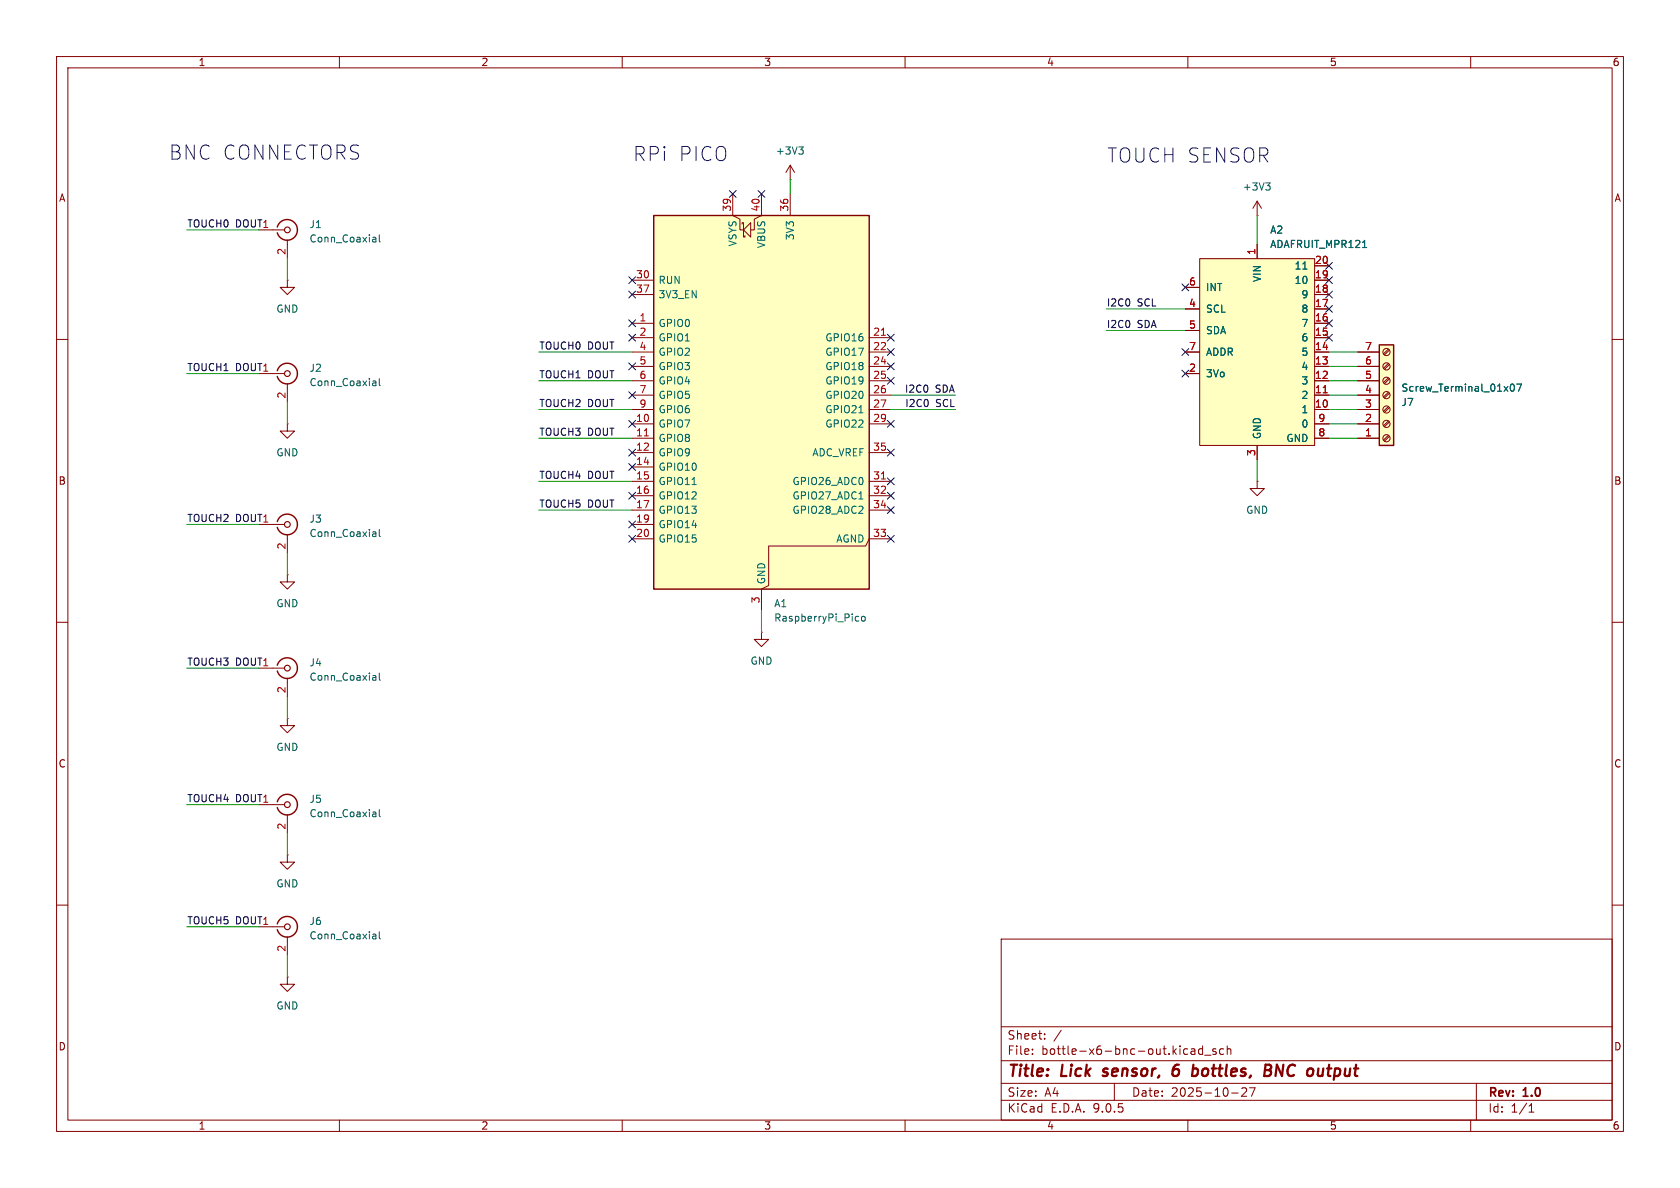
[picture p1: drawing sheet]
<svg xmlns="http://www.w3.org/2000/svg" width="297mm" height="210mm" viewBox="0 0 297 210" stroke-linecap="round" stroke-linejoin="round" font-family="sans-serif">
<g fill="none" stroke="#840000" stroke-width=".18">
<path d="M10 10h277v190h-277zM12 12h273v186h-273zM60 10v2M110 10v2M160 10v2M210 10v2M260 10v2M10 60h2M285 60h2M10 110h2M285 110h2M50.8 127v1.3h1.3l-1.3 1.2-1.3-1.2h1.3"/>
<path d="M50.8 127h.1M10 160h2M177 166h108v32h-108zM285 160h2M60 198v2M110 198v2M160 198v2M177 194.5h108M177 191.5h108M177 187.5h108M177 181.5h108M182.5 186.3v.1"/>
<path d="M182.5 185.5v.1M184.7 183.6v.1M184.7 182.8v.1M187.6 182.1l-1.3 2M197 191.5v3M210 198v2M210.6 185.5h.6v.9M211.2 185.8h-.5a.29 .29 0 0 0-.2 .3 .29 .29 0 0 0 .2 .3l.5-.1M212.6 185.5l-.4-.1-.3 .3v.4l.1 .2h.6M212.6 184.9v1.5M213 186.5h1.1M215 185.5l-.4-.1-.2 .2 .1 .2 .5 .2v.3h-.6"/>
<path d="M216.3 185.5l-.4-.1-.3 .3v.4l.1 .2h.6M217 185.5l.2-.1 .3 .1 .1 .9M217 184.9v1.5M217.7 193.2h1.2M219.7 192.3l-.2 .1M220.1 192.3l.3 .3-.1 .3-.8 .9h.9M221.9 192.3l-.7 1.5M260 198v2M261 191.5v6.5M270.3 196.6h.9M270.3 195.5l.4-.4v1.5"/>
</g>
<path d="M194.9 190.1l.2 .1M195.2 189l-.2 .3 .1 .1M208.3 189.1a.66 .66 0 0 0-1 .3M208.4 188.2a.91 .91 0 0 0-1.1 .9v.7l.1 .3a.66 .66 0 0 0 .9-.1M211.6 189l.2 .3-.2 .7M223.6 189.2h.7M223.7 188.2h.7a.49 .49 0 0 1 .3 .5 .49 .49 0 0 1-.4 .5M224.3 189.2l.3 .1a.58 .58 0 0 1-.3 .9h-.8M225.5 190.2l.2-2 .9 2" fill="none" stroke="#840000" stroke-width=".4"/>
<path d="M115.6 38.1h38.1v66h-38.1z" fill="#ffffc2"/>
<path d="M115.6 38.1h38.1v66h-38.1zM49 40.1a1.81 1.81 0 0 1 2.8-.9 1.81 1.81 0 0 1 0 2.9 1.81 1.81 0 0 1-2.8-1" fill="none" stroke="#840000" stroke-width=".25"/>
<g fill="none" stroke="#840000" stroke-width=".18">
<path d="M129.5 34.3v3.8l1.3 .6v1.9h.6M131.2 39.6v-.2h.2v2.5h.3v-.2M134.6 34.3v3.8l-1.3 .6v1.9h-.6M139.7 31.8h.1M139.7 29.2v2.6M139.7 34.3v3.8M139.7 29.2l-.8 1.3M139.7 29.2l.8 1.3M45.7 40.6h4.6M50.8 49.5v1.3h1.3l-1.3 1.3-1.3-1.3h1.3M50.8 49.5h.1M50.8 42.4v3.3"/>
<path d="M111.8 49.5h3.8M111.8 52.1h3.8M111.8 57.2h3.8M111.8 59.7h3.8M131.4 40.6l1.3-1.2v2.5zM153.7 59.7h3.8M50.8 74.9v1.3h1.3l-1.3 1.3-1.3-1.3h1.3M50.8 74.9h.1M111.8 62.2h3.8M111.8 64.8h3.8M111.8 67.3h3.8M111.8 69.9h3.8"/>
<path d="M111.8 72.4h3.8M111.8 74.9h3.8M111.8 77.5h3.8M153.7 62.2h3.8M153.7 64.8h3.8M153.7 67.3h3.8M153.7 69.9h3.8M153.7 72.4h3.8M153.7 74.9h3.8M111.8 80h3.8M111.8 82.6h3.8M111.8 85.1h3.8"/>
<path d="M111.8 87.6h3.8M111.8 90.2h3.8M111.8 92.7h3.8M111.8 95.3h3.8M153.7 80h3.8M153.7 85.1h3.8M153.7 87.6h3.8M153.7 90.2h3.8M157.5 95.3h-3.8l-.7 1.2h-17.1v7l-1.3 .6v3.9M134.6 111.8v1.2h1.3l-1.3 1.3-1.3-1.3h1.3M134.6 111.8h.1"/>
</g>
<path d="M155.8 59.3h.7M113.9 77.1h.7M155.8 84.7h.7" fill="none" stroke="#a90000" stroke-width=".18"/>
<path d="M141.2 26h.8l-.4 .5M141.8 26.5l.2 .2v.3l-.2 .2M66 41.9l.4 .1 .1 .8M66.5 42.7l-.5 .1M66.5 42.2l-.5 .1M67.1 41.5v1.1l.1 .2M151.8 73h.8M122.4 85.7h.7M151.8 88.2h.8M151.4 109h.4M151.8 109.7l-.4 .1M152.4 109h.3l.3 .2v.4l-.3 .2-.3-.1-.1-.1z" fill="none" stroke="#006464" stroke-width=".18"/>
<circle cx="50.8" cy="40.6" r=".51" fill="none" stroke="#840000" stroke-width=".2"/>
<path d="M243.8 61h2.6v17.7h-2.6z" fill="#ffffc2"/>
<path d="M49 65.5a1.81 1.81 0 0 1 2.8-.9 1.81 1.81 0 0 1 0 2.9 1.81 1.81 0 0 1-2.8-1M243.8 61h2.6v17.7h-2.6zM49 92.2a1.81 1.81 0 0 1 2.8-1 1.81 1.81 0 0 1 0 3 1.81 1.81 0 0 1-2.8-1M49 117.6a1.81 1.81 0 0 1 2.8-1 1.81 1.81 0 0 1 0 3 1.81 1.81 0 0 1-2.8-1M49 141.7a1.81 1.81 0 0 1 2.8-.9 1.81 1.81 0 0 1 0 2.9 1.81 1.81 0 0 1-2.8-1M49 163.3a1.81 1.81 0 0 1 2.8-.9 1.81 1.81 0 0 1 0 2.9 1.81 1.81 0 0 1-2.8-1" fill="none" stroke="#840000" stroke-width=".25"/>
<g fill="none" stroke="#840000" stroke-width=".18">
<path d="M222.2 38.1h.1M222.2 35.6l-.7 1.2M222.2 35.6l.8 1.2M222.2 35.6v2.5M45.7 66h4.6M50.8 67.8v3.3M240 77.5h3.8M240 74.9h3.8M240 72.4h3.8M240 69.9h3.8M240 67.3h3.8M240 64.8h3.8"/>
<path d="M240 62.2h3.8M245.4 77l-.8 .8M245.4 74.4l-.8 .9M245.4 71.9l-.8 .8M245.4 69.3l-.8 .9M245.4 66.8l-.8 .8M245.4 64.3l-.8 .8M245.4 61.7l-.8 .9M245.6 77.1l-.8 .9M245.6 74.6l-.8 .8M245.6 72.1l-.8 .8M245.6 69.5l-.8 .9"/>
<path d="M245.6 67l-.8 .8M245.6 64.4l-.8 .9M245.6 61.9l-.8 .8M45.7 92.7h4.6M50.8 94.5v3.3M222.2 85.1v1.3h1.3l-1.3 1.2-1.2-1.2h1.2M222.2 85.1h.1M45.7 118.1h4.6M50.8 101.6v1.3h1.3l-1.3 1.2-1.3-1.2h1.3M50.8 101.6h.1M50.8 119.9v3.3M45.7 142.2h4.6"/>
<path d="M50.8 151.1v1.3h1.3l-1.3 1.3-1.3-1.3h1.3M50.8 151.1h.1M50.8 144v3.3M45.7 163.8h4.6M50.8 172.7v1.3h1.3l-1.3 1.3-1.3-1.3h1.3M50.8 172.7h.1M50.8 165.6v3.3"/>
<circle cx="245.1" cy="74.9" r=".63"/>
<circle cx="245.1" cy="67.3" r=".63"/>
<circle cx="245.1" cy="77.5" r=".63"/>
<circle cx="245.1" cy="62.2" r=".63"/>
<circle cx="245.1" cy="64.8" r=".63"/>
<circle cx="245.1" cy="69.8" r=".63"/>
<circle cx="245.1" cy="72.4" r=".63"/>
</g>
<g fill="none" stroke="#006464" stroke-width=".18">
<path d="M223.8 32.3h.7l-.4 .5M224.3 32.8l.2 .3v.3l-.2 .2M66 67.3l.4 .1 .1 .8M66.5 68.1l-.5 .1M66.5 67.6l-.5 .1M67.1 66.9v1.1l.1 .2M267.1 68l.2-.1a.68 .68 0 0 1 .4 .6 .68 .68 0 0 1-.4 .7l-.2-.2-.1-.3zM268.1 67.9h.9l-.6 1.3M66 94l.4 .1 .1 .8M66.5 94.8l-.5 .1M66.5 94.3l-.5 .1M67.1 93.6v1.1l.1 .2"/>
<path d="M66 119.4l.4 .1 .1 .8M66.5 119.7l-.5 .1M67.1 119v1.1l.1 .2M66.5 120.2l-.5 .1M66 143.5l.4 .1 .1 .8M66.5 144.3l-.5 .1M66.5 143.8l-.5 .1M67.1 143.1v1.1l.1 .2M66 165.1l.4 .1 .1 .8M66.5 165.9l-.5 .1M66.5 165.4l-.5 .1M67.1 164.7v1.1l.1 .2"/>
</g>
<g fill="none" stroke="#840000" stroke-width=".2">
<circle cx="50.8" cy="66" r=".51"/>
<circle cx="50.8" cy="92.7" r=".51"/>
<circle cx="50.8" cy="118.1" r=".51"/>
<circle cx="50.8" cy="142.2" r=".51"/>
<circle cx="50.8" cy="163.8" r=".51"/>
</g>
<path d="M212.1 45.7h20.3v33h-20.3z" fill="#ffffc2"/>
<g fill="none" stroke="#840000" stroke-width=".18">
<path d="M209.5 50.8h2.6M209.5 54.6h2.6M209.5 58.4h2.6M212.1 45.7h20.3v33h-20.3zM222.2 43.2v2.5M232.4 54.6h2.5M232.4 47h2.5M232.4 49.5h2.5M232.4 52.1h2.5M232.4 57.2h2.5M232.4 59.7h2.5M209.5 62.2h2.6"/>
<path d="M209.5 66h2.6M222.2 78.7v2.6M232.4 62.2h2.5M232.4 64.8h2.5M232.4 67.3h2.5M232.4 69.9h2.5M232.4 72.4h2.5M232.4 74.9h2.5M232.4 77.5h2.5M240 62.2h3.8M240 64.8h3.8M240 67.3h3.8"/>
<path d="M240 69.9h3.8M240 72.4h3.8M240 74.9h3.8M240 77.5h3.8"/>
</g>
<path d="M230.3 47.6h.8M240.9 43.8h.7M267.1 68l.2-.1a.68 .68 0 0 1 .4 .6 .68 .68 0 0 1-.4 .7l-.2-.2-.1-.3zM268.1 67.9h.9l-.6 1.3" fill="none" stroke="#006464" stroke-width=".18"/>
<path d="M233.9 69.4h.7" fill="none" stroke="#a90000" stroke-width=".18"/>
<g fill="none" stroke="#009600" stroke-width=".18">
<path d="M139.7 31.8v2.5M222.2 38.1v5.1M33 40.6h12.7M50.8 45.7v3.8M195.6 58.4h13.9M195.6 54.6h13.9M33 66h12.7M50.8 71.1v3.8M95.2 62.2h16.6M95.2 77.5h16.6M95.2 72.4h16.6M95.2 67.3h16.6"/>
<path d="M157.5 69.9h11.4M157.5 72.4h11.4M234.9 62.2h5.1M234.9 77.5h5.1M234.9 69.9h5.1M234.9 72.4h5.1M234.9 67.3h5.1M234.9 64.8h5.1M234.9 74.9h5.1M33 92.7h12.7M50.8 97.8v3.8M95.2 85.1h16.6"/>
<path d="M95.2 90.2h16.6M222.2 81.3v3.8M33 118.1h12.7M134.6 108v3.8M50.8 123.2v3.8M33 142.2h12.7M50.8 147.3v3.8M33 163.8h12.7M50.8 168.9v3.8"/>
</g>
<g fill="none" stroke="#000084" stroke-width=".18">
<path d="M128.9 33.7l1.2 1.2M130.1 33.7l-1.2 1.2M134 33.7l1.2 1.2M135.2 33.7l-1.2 1.2M111.2 56.5l1.2 1.3M111.2 51.5l1.2 1.2M111.2 59.1l1.2 1.2M111.2 48.9l1.2 1.2M112.4 56.5l-1.2 1.3M112.4 51.5l-1.2 1.2M112.4 59.1l-1.2 1.2M112.4 48.9l-1.2 1.2"/>
<path d="M156.9 59.1l1.2 1.2M158.1 59.1l-1.2 1.2M208.9 50.2l1.3 1.2M210.2 50.2l-1.3 1.2M234.3 56.5l1.3 1.3M234.3 51.5l1.3 1.2M234.3 54l1.3 1.2M234.3 48.9l1.3 1.2M234.3 46.4l1.3 1.2M234.3 59.1l1.3 1.2M235.6 56.5l-1.3 1.3M235.6 51.5l-1.3 1.2"/>
<path d="M235.6 54l-1.3 1.2M235.6 48.9l-1.3 1.2M235.6 46.4l-1.3 1.2M235.6 59.1l-1.3 1.2M111.2 64.2l1.2 1.2M111.2 69.2l1.2 1.3M111.2 74.3l1.2 1.2M111.2 79.4l1.2 1.2M112.4 64.2l-1.2 1.2M112.4 69.2l-1.2 1.3M112.4 74.3l-1.2 1.2M112.4 79.4l-1.2 1.2"/>
<path d="M156.9 66.7l1.2 1.2M156.9 74.3l1.2 1.2M156.9 61.6l1.2 1.2M156.9 79.4l1.2 1.2M156.9 64.2l1.2 1.2M158.1 66.7l-1.2 1.2M158.1 74.3l-1.2 1.2M158.1 61.6l-1.2 1.2M158.1 79.4l-1.2 1.2M158.1 64.2l-1.2 1.2M208.9 61.6l1.3 1.2M208.9 65.4l1.3 1.2"/>
<path d="M210.2 61.6l-1.3 1.2M210.2 65.4l-1.3 1.2M111.2 87l1.2 1.2M111.2 81.9l1.2 1.3M111.2 92.1l1.2 1.2M111.2 94.6l1.2 1.3M112.4 87l-1.2 1.2M112.4 81.9l-1.2 1.3M112.4 92.1l-1.2 1.2M112.4 94.6l-1.2 1.3M156.9 84.5l1.2 1.2M156.9 94.6l1.2 1.3"/>
<path d="M156.9 89.6l1.2 1.2M156.9 87l1.2 1.2M158.1 84.5l-1.2 1.2M158.1 94.6l-1.2 1.3M158.1 89.6l-1.2 1.2M158.1 87l-1.2 1.2"/>
</g>
<g font-size="3.5" fill="#0000c2">
<text x="29.7" y="28.5">BNC CONNECTORS</text>
<text x="111.8" y="28.7">RPi</text>
<text x="119.8" y="28.7">PICO</text>
<text x="195.6" y="29">TOUCH SENSOR</text>
</g>
<g font-size="2.8" fill="#840000">
<text x="178" y="190.9">Title:</text>
<text x="187.7" y="190.9">Lick</text>
<text x="195.9" y="190.9">sensor,</text>
<text x="209" y="190.9">6</text>
<text x="213.2" y="190.9">bottles,</text>
<text x="226.8" y="190.9">BNC</text>
<text x="235.2" y="190.9">output</text>
</g>
<g font-size="2.1" fill="#840000">
<text x="178" y="184">Sheet:</text>
<text x="178" y="186.7">File:</text>
<text x="184.1" y="186.7">bottle-x6-bnc-out.kicad_sch</text>
<text x="178" y="196.9">KiCad</text>
<text x="178" y="194.1">Size:</text>
<text x="184.7" y="194.1">A4</text>
<text x="185.7" y="196.9">E.D.A.</text>
<text x="193.3" y="196.9">9.0.5</text>
<text x="200" y="194.1">Date:</text>
<text x="207" y="194.1">2025-10-27</text>
<text x="263" y="194.3">Rev:</text>
<text x="263" y="196.9">Id:</text>
<text x="267.1" y="196.9">1/1</text>
<text x="269.4" y="194.3">1.0</text>
</g>
<g font-size="1.8" fill="#840000">
<text x="35" y="11.9">1</text>
<text x="85" y="11.9">2</text>
<text x="135" y="11.9">3</text>
<text x="185" y="11.9">4</text>
<text x="235" y="11.9">5</text>
<text x="285" y="11.9">6</text>
<text x="10.3" y="35.9">A</text>
<text x="285.3" y="35.9">A</text>
<text x="10.3" y="85.9">B</text>
<text x="285.3" y="85.9">B</text>
<text x="10.3" y="135.9">C</text>
<text x="285.3" y="135.9">C</text>
<text x="10.3" y="185.9">D</text>
<text x="285.3" y="185.9">D</text>
<text x="35" y="199.9">1</text>
<text x="85" y="199.9">2</text>
<text x="135" y="199.9">3</text>
<text x="185" y="199.9">4</text>
<text x="235" y="199.9">5</text>
<text x="285" y="199.9">6</text>
</g>
<g font-size="1.8" fill="#006464">
<text x="137.1" y="27.5">+3V3</text>
<text x="219.6" y="33.9">+3V3</text>
<text x="54.6" y="40.5">J1</text>
<text x="224.5" y="41.5">A2</text>
<text x="54.6" y="43.1">Conn_Coaxial</text>
<text x="130.4" y="43.7" transform="rotate(-90 130.4 43.7)">VSYS</text>
<text x="135.5" y="44" transform="rotate(-90 135.5 44)">VBUS</text>
<text x="140.6" y="42.6" transform="rotate(-90 140.6 42.6)">3V3</text>
<text x="224.5" y="44">ADAFRUIT_MPR121</text>
<text x="228.8" y="47.9">11</text>
<text x="116.3" y="50.4">RUN</text>
<text x="116.3" y="52.9">3V3_EN</text>
<text x="213.1" y="51.7">INT</text>
<text x="223.1" y="50" transform="rotate(-90 223.1 50)">VIN</text>
<text x="228.8" y="50.4">10</text>
<text x="230" y="52.9">9</text>
<text x="48.8" y="55.5">GND</text>
<text x="116.3" y="58">GPIO0</text>
<text x="213.1" y="55.5">SCL</text>
<text x="213.1" y="59.3">SDA</text>
<text x="230" y="55.5">8</text>
<text x="230" y="58">7</text>
<text x="54.6" y="65.9">J2</text>
<text x="116.3" y="60.6">GPIO1</text>
<text x="116.3" y="63.1">GPIO2</text>
<text x="116.3" y="65.6">GPIO3</text>
<text x="145.8" y="60.6">GPIO16</text>
<text x="145.8" y="63.1">GPIO17</text>
<text x="145.8" y="65.6">GPIO18</text>
<text x="213.1" y="63.1">ADDR</text>
<text x="230" y="60.6">6</text>
<text x="230" y="63.1">5</text>
<text x="230" y="65.6">4</text>
<text x="54.6" y="68.5">Conn_Coaxial</text>
<text x="116.3" y="68.2">GPIO4</text>
<text x="116.3" y="70.7">GPIO5</text>
<text x="145.8" y="68.2">GPIO19</text>
<text x="145.8" y="70.7">GPIO20</text>
<text x="213.1" y="66.9">3Vo</text>
<text x="230" y="68.2">3</text>
<text x="230" y="70.7">2</text>
<text x="247.7" y="72">J7</text>
<text x="247.7" y="69.4">Screw_Terminal_01x07</text>
<text x="116.3" y="73.3">GPIO6</text>
<text x="116.3" y="75.8">GPIO7</text>
<text x="145.8" y="73.3">GPIO21</text>
<text x="145.8" y="75.8">GPIO22</text>
<text x="223.1" y="77.7" transform="rotate(-90 223.1 77.7)">GND</text>
<text x="230" y="73.3">1</text>
<text x="230" y="75.8">0</text>
<text x="48.8" y="80.9">GND</text>
<text x="116.3" y="78.3">GPIO8</text>
<text x="116.3" y="80.9">GPIO9</text>
<text x="116.3" y="83.4">GPIO10</text>
<text x="143.5" y="80.9">ADC_VREF</text>
<text x="227.3" y="78.3">GND</text>
<text x="116.3" y="86">GPIO11</text>
<text x="116.3" y="88.5">GPIO12</text>
<text x="140" y="86">GPIO26_ADC0</text>
<text x="140" y="88.5">GPIO27_ADC1</text>
<text x="54.6" y="92.6">J3</text>
<text x="54.6" y="95.1">Conn_Coaxial</text>
<text x="116.3" y="91">GPIO13</text>
<text x="116.3" y="93.6">GPIO14</text>
<text x="140" y="91">GPIO28_ADC2</text>
<text x="220.2" y="91">GND</text>
<text x="116.3" y="96.1">GPIO15</text>
<text x="147.7" y="96.1">AGND</text>
<text x="48.8" y="107.5">GND</text>
<text x="135.5" y="103.4" transform="rotate(-90 135.5 103.4)">GND</text>
<text x="136.8" y="107.5">A1</text>
<text x="136.8" y="110.1">RaspberryPi_Pico</text>
<text x="54.6" y="118">J4</text>
<text x="132.6" y="117.7">GND</text>
<text x="54.6" y="120.5">Conn_Coaxial</text>
<text x="48.8" y="132.9">GND</text>
<text x="54.6" y="142.1">J5</text>
<text x="54.6" y="144.7">Conn_Coaxial</text>
<text x="48.8" y="157.1">GND</text>
<text x="54.6" y="163.7">J6</text>
<text x="54.6" y="166.3">Conn_Coaxial</text>
<text x="48.8" y="178.7">GND</text>
</g>
<g font-size="1.8" fill="#0f0f0f">
<text x="33" y="40.3">TOUCH0</text>
<text x="41.6" y="40.3">DOUT1</text>
<text x="195.6" y="58.1">I2C0</text>
<text x="195.6" y="54.3">I2C0</text>
<text x="201" y="58.1">SDA</text>
<text x="201" y="54.3">SCL</text>
<text x="33" y="65.7">TOUCH1</text>
<text x="41.6" y="65.7">DOUT1</text>
<text x="95.2" y="61.9">TOUCH0</text>
<text x="103.9" y="61.9">DOUT</text>
<text x="95.2" y="67">TOUCH1</text>
<text x="103.9" y="67">DOUT</text>
<text x="159.9" y="69.5">I2C0</text>
<text x="165.3" y="69.5">SDA</text>
<text x="95.2" y="72">TOUCH2</text>
<text x="95.2" y="77.1">TOUCH3</text>
<text x="103.9" y="72">DOUT</text>
<text x="103.9" y="77.1">DOUT</text>
<text x="159.9" y="72">I2C0</text>
<text x="165.4" y="72">SCL</text>
<text x="95.2" y="84.7">TOUCH4</text>
<text x="95.2" y="89.8">TOUCH5</text>
<text x="103.9" y="84.7">DOUT</text>
<text x="103.9" y="89.8">DOUT</text>
<text x="33" y="92.4">TOUCH2</text>
<text x="41.6" y="92.4">DOUT1</text>
<text x="33" y="117.8">TOUCH3</text>
<text x="41.6" y="117.8">DOUT1</text>
<text x="33" y="141.9">TOUCH4</text>
<text x="41.6" y="141.9">DOUT1</text>
<text x="33" y="163.5">TOUCH5</text>
<text x="41.6" y="163.5">DOUT1</text>
</g>
<g font-size="1.8" fill="#a90000">
<text x="129.3" y="37.5" transform="rotate(-90 129.3 37.5)">39</text>
<text x="134.4" y="37.5" transform="rotate(-90 134.4 37.5)">40</text>
<text x="139.4" y="37.5" transform="rotate(-90 139.4 37.5)">36</text>
<text x="50.5" y="45.2" transform="rotate(-90 50.5 45.2)">2</text>
<text x="222" y="45.2" transform="rotate(-90 222 45.2)">1</text>
<text x="232.4" y="46.7">20</text>
<text x="112.4" y="49.3">30</text>
<text x="112.4" y="51.8">37</text>
<text x="210.1" y="50.5">6</text>
<text x="232.4" y="49.3">19</text>
<text x="232.4" y="51.8">18</text>
<text x="113" y="56.9">1</text>
<text x="113" y="59.4">2</text>
<text x="154.3" y="59.4">21</text>
<text x="210.1" y="54.4">4</text>
<text x="210.1" y="58.2">5</text>
<text x="232.4" y="54.4">17</text>
<text x="232.4" y="56.9">16</text>
<text x="232.4" y="59.4">15</text>
<text x="113" y="62">4</text>
<text x="113" y="64.5">5</text>
<text x="154.3" y="62">22</text>
<text x="154.3" y="64.5">24</text>
<text x="210.1" y="62">7</text>
<text x="210.1" y="65.8">2</text>
<text x="232.4" y="62">14</text>
<text x="232.4" y="64.5">13</text>
<text x="241.2" y="64.5">6</text>
<text x="241.2" y="62">7</text>
<text x="50.5" y="70.6" transform="rotate(-90 50.5 70.6)">2</text>
<text x="113" y="67.1">6</text>
<text x="113" y="69.6">7</text>
<text x="154.3" y="67.1">25</text>
<text x="154.3" y="69.6">26</text>
<text x="232.4" y="67.1">12</text>
<text x="232.4" y="69.6">11</text>
<text x="241.2" y="69.6">4</text>
<text x="241.2" y="67.1">5</text>
<text x="112.4" y="74.7">10</text>
<text x="112.4" y="77.2">11</text>
<text x="113" y="72.1">9</text>
<text x="154.3" y="72.1">27</text>
<text x="154.3" y="74.7">29</text>
<text x="232.4" y="72.1">10</text>
<text x="233" y="74.7">9</text>
<text x="233" y="77.2">8</text>
<text x="241.2" y="77.2">1</text>
<text x="241.2" y="74.7">2</text>
<text x="241.2" y="72.1">3</text>
<text x="112.4" y="79.8">12</text>
<text x="112.4" y="82.3">14</text>
<text x="154.3" y="79.8">35</text>
<text x="222" y="80.7" transform="rotate(-90 222 80.7)">3</text>
<text x="112.4" y="84.8">15</text>
<text x="112.4" y="87.4">16</text>
<text x="112.4" y="89.9">17</text>
<text x="154.3" y="84.8">31</text>
<text x="154.3" y="87.4">32</text>
<text x="154.3" y="89.9">34</text>
<text x="112.4" y="92.5">19</text>
<text x="112.4" y="95">20</text>
<text x="154.3" y="95">33</text>
<text x="50.5" y="97.2" transform="rotate(-90 50.5 97.2)">2</text>
<text x="134.4" y="106.8" transform="rotate(-90 134.4 106.8)">3</text>
<text x="50.5" y="122.6" transform="rotate(-90 50.5 122.6)">2</text>
<text x="50.5" y="146.8" transform="rotate(-90 50.5 146.8)">2</text>
<text x="50.5" y="168.3" transform="rotate(-90 50.5 168.3)">2</text>
</g>
</svg>
